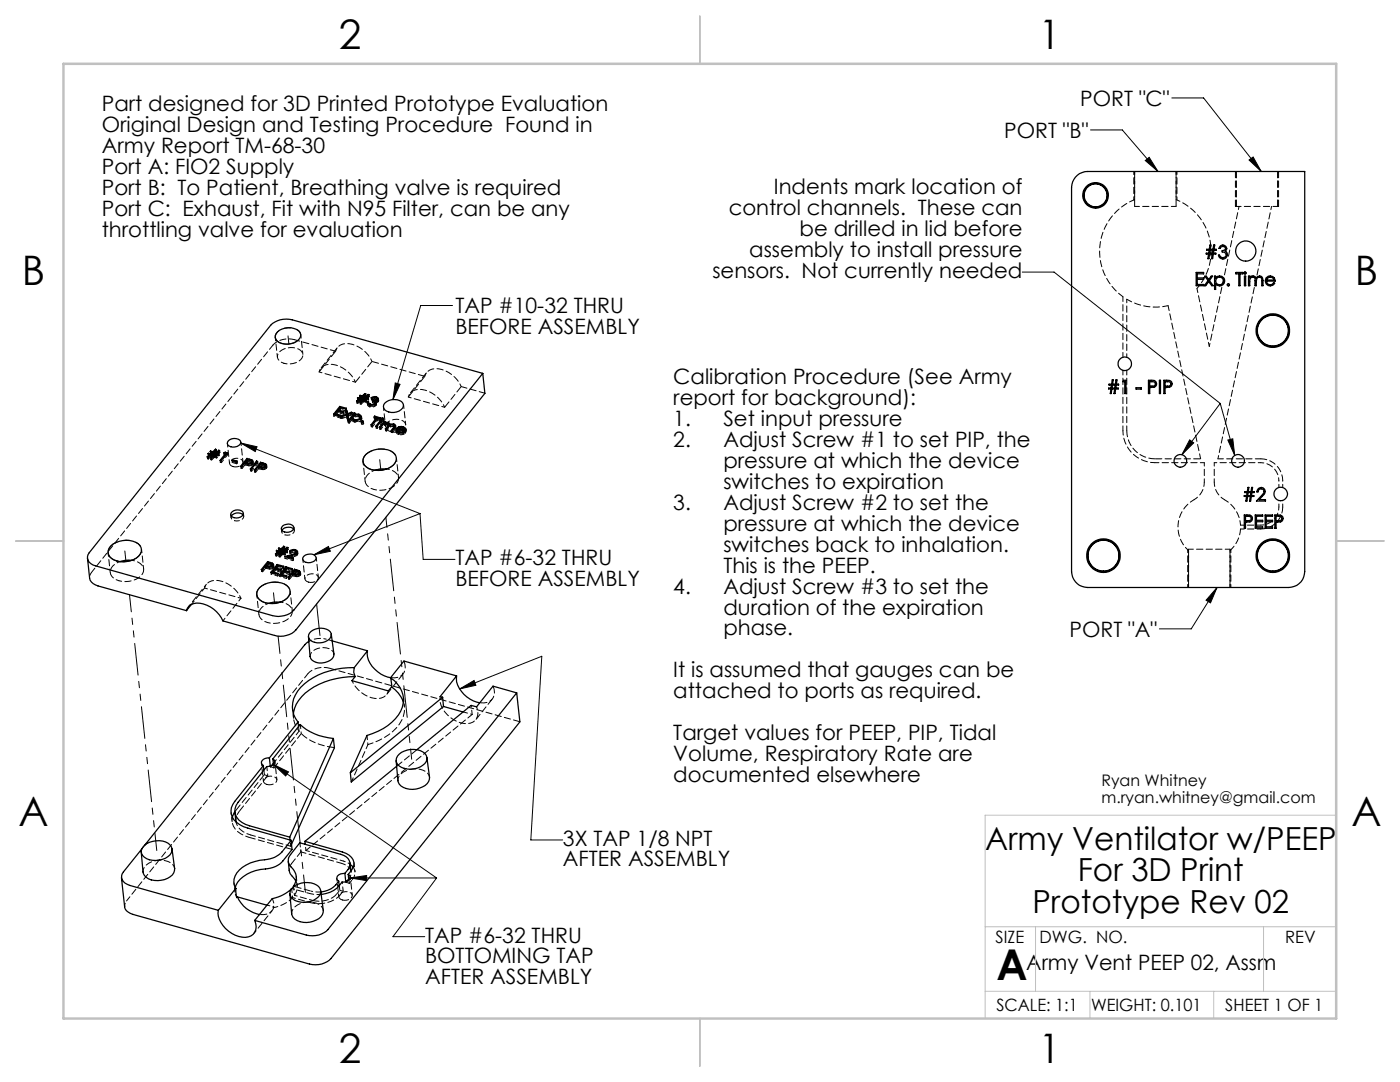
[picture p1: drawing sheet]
<svg xmlns="http://www.w3.org/2000/svg" width="279mm" height="216mm" viewBox="0 0 279 216" stroke-linecap="round" stroke-linejoin="round" font-family="sans-serif">
<g fill="none" stroke="#000" stroke-width=".2">
<path d="M233.9 19.5h6.3l11.5 14.7M217.6 25.9h6.4l7.1 8.3M228.6 32l.7-.6 1.8 2.8zM249.3 31.9l.8-.6 1.6 2.9zM204 54.3h6.4l33.1 26.2M78.9 76.4l.9 .3-1.4 3zM90.3 61h-6.3l-5.6 18.7M48 88.4l3.3 .7-.4 1zM48 88.4l35.8 14.1M237.4 87.8l.8 .6-2.3 2.3zM243.5 80.5l-7.6 10.2M243.5 80.5l2.9 10.4"/>
<path d="M245 87.8l1-.2 .4 3.3zM62.7 110.7l2.8-1.7 .4 1zM83.8 102.5l.7 9.1h6.3M83.8 102.5l-21.1 8.2M242.9 117.2l-1.3 3.1-.9-.5zM242.9 117.2l-5.2 8.3h-6.3M91.7 137.5l2.9-1.7 .4 .9zM91.7 137.5l16.4-6.5-2.2 36.6h6.4M54.6 152.5l3 1.5-.6 .8zM54.6 152.5l32.5 22.7M69.9 175.2l3.3-.5v1zM69.9 175.2h17.2"/>
<path d="M87.1 175.2l-8.7 11.7h6.4"/>
</g>
<path d="M266.7 162.7h-70.1v40.5M196.6 197.8h70.1M196.6 184.9h70.1M206.7 184.9v12.9M217.5 197.8v5.4M242.2 197.8v5.4M252.2 184.9v12.9" fill="none" stroke="#c0c0c0" stroke-width=".2"/>
<path d="M139.7 3.2v9.5M3.1 107.9h9.6M266.7 107.9h9.5M139.7 203.2v9.6" fill="none" stroke="#c0c0c0" stroke-width=".25"/>
<path d="M12.7 12.7h254v190.5h-254z" fill="none" stroke="#c0c0c0" stroke-width=".5"/>
<path d="M228.6 32l.7-.6 1.8 2.8zM249.3 31.9l.8-.6 1.6 2.9zM242.9 117.2l-1.3 3.1-.9-.5zM245 87.8l1-.2 .4 3.3zM237.4 87.8l.8 .6-2.3 2.3zM78.9 76.4l.9 .3-1.4 3zM62.7 110.7l2.8-1.7 .4 1zM48 88.4l3.3 .7-.4 1zM69.9 175.2l3.3-.5v1zM54.6 152.5l3 1.5-.6 .8zM91.7 137.5l2.9-1.7 .4 .9z" fill="#000"/>
<g fill="none" stroke="#000" stroke-width=".25">
<path d="M215 35a3.5 3.5 0 0 1 2-.8h43.4v79.9a3.2 3.2 0 0 1-3.2 3.1h-40.2a3.2 3.2 0 0 1-3.1-3.1v-76.7a3.3 3.3 0 0 1 1.1-2.4zM238.7 54.4h1.5v.2h-1.3v.9h1.3v.2h-1.3v1.1h1.3v.2h-1.5zM240.5 55.1h.2l.5 .7 .5-.7h.3l-.6 .9 .7 1h-.3l-.6-.8-.6 .8h-.3l.8-1zM241.5 48.9h.2l-.2 .8h.6l.1-.8h.2l-.1 .8h.4v.2h-.4l-.1 .6h.4v.2h-.5l-.1 .9h-.2l.1-.9h-.5l-.1 .9h-.2l.1-.9h-.5v-.2h.5l.1-.6h-.5v-.2h.5zM241.5 49.9h.5v.6h-.6zM242.4 55.1h.2v.4a1 1 0 0 1 1.5-.2 1 1 0 0 1 0 1.5 1 1 0 0 1-1.5-.1v1h-.2zM243.6 49a.71 .71 0 0 1 1 .1 .71 .71 0 0 1-.1 1 .87 .87 0 0 1 0 1.5 .87 .87 0 0 1-1.3-.7h.2a.65 .65 0 0 0 .8 .5 .65 .65 0 0 0 .5-.8l-.8-.3v-.3l.7-.3-.1-.3a.6 .6 0 0 0-1 .2h-.2zM246.7 54.4h1.3v.2h-.5v2.4h-.3v-2.4h-.5zM248.4 55.1h.2v1.9h-.2zM249.2 55.1h.2v.3l.5-.3a.69 .69 0 0 1 .8 .4 .73 .73 0 0 1 .9-.4 .73 .73 0 0 1 .5 .9v1h-.3v-1a.52 .52 0 0 0-.3-.7 .52 .52 0 0 0-.7 .3l-.1 1.4h-.2v-1a.55 .55 0 0 0-.5-.7 .55 .55 0 0 0-.6 .6v1.1h-.2zM252.7 55.4a.99 .99 0 0 1 1.2-.3 .99 .99 0 0 1 .6 1h-1.7a.75 .75 0 0 0 .5 .7 .75 .75 0 0 0 .9-.4l.2 .1a1 1 0 0 1-1.5 .4 1 1 0 0 1-.2-1.5zM253 55.5a.77 .77 0 0 1 1.2 .4h-1.4z"/>
<path d="M54 64.9a4.5 4.5 0 0 1 4.3-1.1l38 10.7-37.7 47.2a4.4 4.4 0 0 1-4.2 1.1l-35.3-9.9a1.64 1.64 0 0 1-1.5-.9 1.64 1.64 0 0 1 .2-1.7zM55.4 66.2a3.3 3.3 0 0 1 4.5 .1 1.6 1.6 0 0 1-1.3 2.1 3.3 3.3 0 0 1-3.5-.6 1.21 1.21 0 0 1 .3-1.6zM71.4 79.3l.3 .3M71.4 79.3l.4 .1M71.4 79.3v.1M71.7 79.6l-.5 .4 .2 .1 .5-.5 .5 .1M71.7 79.6l.1 .1M71.8 79.4l.1 .2M71.9 78.9l-.1 .1 .4 .1M71.9 78.9l.4 .1M71.9 78.9v.1M72 79.5l.5 .1"/>
<path d="M72 79.5v.1M72.2 79.1l-.4 .3M72.2 79.1v.2M72.3 79v.2M72.4 79.7v.2M72.5 79.1l.5 .1M72.5 79.1v.1M72.5 79.6v.2M72.7 79.7l.4 .1-.1 .1-.4-.1-.6 .5-.2-.1 .6-.5M72.7 79.7v.1M72.8 78.5l.2 .1-.5 .5M72.8 78.5l-.5 .5"/>
<path d="M72.8 78.5v.2M72.8 79.3l-.3 .3M72.8 79.3l-.4-.1-.4 .3M72.8 79.3l.1 .2M73 79.2v.2M73.1 79.2l.4 .1-.1 .1-.4-.1-.3 .4M73.1 79.2v.2M73.4 78.7l.3 .1-.6 .4M73.4 78.7l-.4 .5M73.4 78.7l.1 .2M74.4 79.8l-.1 .2 .4 .2 .1 .3M74.4 79.8v.2"/>
<path d="M75.1 79.2l.4 .2-.1 .4M75.1 79.2l-1 .2 .9-.1 .2 .1v.3M75.1 79.2v.2M75.2 79.7l-.3 .2-.5-.1M75.2 79.7v.2M75.2 79.6l.1 .3M75.3 79.6l.1 .2M75.4 79.8l-.5 .2M96.3 74.5l.5 4-37.7 47.2a4.4 4.4 0 0 1-4.3 1.1l-10.3-2.9a5.7 5.7 0 0 0-5.8-3.5 1.92 1.92 0 0 0-1.5 1.4M222 75.8h.2l-.2 .9h.6l.1-.9h.2l-.1 .9h.4v.1h-.4l-.1 .6h.5v.2h-.6l-.1 .9h-.2l.2-.9h-.6l-.1 .9h-.2l.1-.9h-.4v-.2h.4l.1-.6h-.5v-.1h.6zM222 76.8h.6l-.1 .6h-.6zM224.2 75.9h.5v2.6h-.2v-2.3h-.4z"/>
<path d="M226.7 77.4h1.1v.2h-1.1zM229.2 75.9h.5a.75 .75 0 0 1 1.1 .6 .75 .75 0 0 1-.9 .8h-.5v1.2h-.2zM229.4 76.2h.5a.48 .48 0 0 1 .7 .4 .48 .48 0 0 1-.7 .4h-.5zM231.4 75.9h.2v2.6h-.2zM232.3 75.9h.5a.76 .76 0 0 1 1.1 .5 .76 .76 0 0 1-.9 .9h-.5v1.2h-.2zM232.5 76.2h.7a.47 .47 0 0 1 .5 .6 .47 .47 0 0 1-.7 .2h-.5zM41.6 90.5l.4 .1M41.6 90.5l-.1 .1 .4 .1M41.6 90.5v.1M41.9 90.7l-.6 .5h.2l.6-.5 .4 .1M41.9 90.7v.1M42 90l.5 .1"/>
<path d="M42 90l-.1 .1 .5 .1M42 90.6v.2M42 90l.1 .1M42.2 90.6l.5 .1M42.2 90.6v.1M42.4 90.2l-.4 .4M42.4 90.2v.2M42.5 90.1v.2M42.5 90.8l.1 .2M42.7 90.2l.4 .1M42.7 90.7v.2M42.7 90.2v.1"/>
<path d="M42.8 90.8l.5 .1-.1 .1-.5-.1-.5 .5-.2-.1 .5-.5M42.8 90.8l.1 .1M43 89.6l.2 .1-.5 .5M43 89.6l-.5 .5M43 89.6v.3M43 90.4l-.5-.1-.3 .3M43 90.4l-.3 .3M43 90.4v.2M43.1 90.3v.2M43.3 90.3l.4 .2-.1 .1-.4-.1-.4 .3M43.3 90.3v.2M43.6 89.9h.2l-.5 .4"/>
<path d="M43.6 89.9l-.5 .4M43.6 89.9l.1 .1M44.9 90.2l.5 .2-1.3 1.5h-.2l1.1-1.4M44.9 90.2l-.2 .2 .3 .1M44.9 90.2v.3M45 90.5v.3M45 90.7h.1M45.6 87.9a1.71 1.71 0 0 1 2.4 .2 1.21 1.21 0 0 1-1.5 1.1 .93 .93 0 0 1-1.1-1zM46.4 91.8l.9 .2-.1 .1-.9-.2zM46.4 91.8v.2M49 92.2l.6 .2 .6-.1M49 92.2l.4-.5 .8 .3v.3"/>
<path d="M49 92.3l-.1 .1M49 92.2v.2M49.3 91.5l1 .3M49.3 91.5l-1.3 1.5 .3 .1 .5-.7h.2M49.3 91.5v.3M50.2 92.3v.2M50.2 92l.1 .4M50.2 92.1l.1 .1M50.3 91.8a.52 .52 0 0 1 0 .7 .52 .52 0 0 1-.7 .1l-.6-.2M50.3 91.8v.4M50.3 92.2l.1 .1M51.2 92l.2 .1-1.2 1.5h-.2z"/>
<path d="M51.2 92v.3M51.7 93l.8 .2 .4-.2M51.7 93l.4-.5 .8 .2v.3M51.7 93.1l-.1 .1M51.7 93v.2M52 92.3l-1.2 1.5 .2 .1 .5-.8a1.1 1.1 0 0 0 1.7-.3l-.2-.3M52 92.3l1 .2M52 92.3v.2M52.9 93v.2M53 92.8v.4M53 92.9h.1M53 92.5v.4"/>
<path d="M53 92.9l.1 .1M66.9 82.6v.2M66.9 82.7v.1M67.5 81.8l1.1 .3-.1 .2-1.1-.3-.5 .6M67.5 81.9v.1M67.5 81.8v.2M67.8 81.1l-1.2 1.6 1.3 .3 .1-.1-1.1-.3M67.8 81.1l1.3 .4-.1 .1-1.1-.3-.4 .5M67.8 81.1v.3M69.1 82.3l.2 .1M69.1 82.6l-1.1 .5h.2l.9-.3M69.1 82.6v.2"/>
<path d="M69.3 82l.1 .6M69.3 82h-.3l.1 .6M69.3 82v.4M69.3 82.4l.1 .5M69.4 82.6v.3M69.4 82.9h.1M69.4 82.7l.1 .8-.2-.1-.2-.6M69.4 82.7l.1 .8M70.1 82.3h.3l-1 .4M70.1 82.3l-.7 .3M70.1 82.3v.1M70.2 83.5l.1-.2 .1 .4"/>
<path d="M70.7 82.4l-1.3 1.6h.2l.6-.6a1.18 1.18 0 0 0 1.9-.1v-.3l-.5-.3M70.7 82.4l.2 .1-.2 .2M70.7 82.4v.4M70.7 82.8h.1M70.7 82.8v.1M70.7 82.7v.1M70.8 83.7v.2M71.6 82.7h-.9M71.6 82.7v.2M71.8 83.4a.63 .63 0 0 0-.3-.6 .63 .63 0 0 0-.7 0 .46 .46 0 0 0-.4 .3 .46 .46 0 0 0 .2 .5l.2 .1M71.8 83.4l-.4 .3h-.6M71.8 83.4v.2"/>
<path d="M71.9 83.2l.2 .2M71.9 83.1v.5M72.1 84.1v.1M72.4 84h.1a.18 .18 0 0 1-.2 .3 .18 .18 0 0 1-.2-.2M72.4 84l-.3 .1M72.4 84v.2M73 90.7a4.6 4.6 0 0 1 5.4-.4 1.65 1.65 0 0 1-.3 2.8 4.7 4.7 0 0 1-5 .1 1.55 1.55 0 0 1-.1-2.5zM73.3 80.2h.3v.3M73.3 80.2l.1 .3 .2 .1M73.6 80.5l.3 .1M73.6 80.4v.4v-.3M73.9 80.6v.3"/>
<path d="M74.8 80.5l-.4 .2-.5-.1M74.8 80.2h.1M74.8 80.5v.2M74.8 80.3v.3M74.8 83l1.2 .4-.1 .2-.5-.2-1.1 1.4h-.3l1.1-1.4M74.8 83l-.2 .2 .5 .2M74.8 83v.3M74.9 80l.1 .2a.92 .92 0 0 1-.8 .7 .92 .92 0 0 1-.9-.6v-.1M74.9 80l.1 .5M75.1 83.4l.1 .2M75.2 83.5v.1M75.9 83.9l.2 .1-.9 1.1h-.2z"/>
<path d="M75.9 83.9l.1 .3M76.1 83.5v.1M76.4 83.4l.1 .1a.18 .18 0 0 1-.2 .2 .18 .18 0 0 1-.2-.2M76.4 83.4l-.3 .1M76.4 83.4v.3M76.7 84.1l-1 1.1 .3 .1a1.3 1.3 0 0 1 1.3-.9l.2 .3-.6 .9h.2l.4-.4a.74 .74 0 0 1 1.2-.2l-.6 .9 .1 .1 .5-.7M76.7 84.1l.1 .1-.1 .1M76.7 84.1v.4v-.2M76.8 80.4a2.65 2.65 0 0 1 3.6 0 1.29 1.29 0 0 1-1.2 1.8 2.23 2.23 0 0 1-2.6-.7v-.7zM77 84.3h.5M77 84.3h-.3M77 84.3l.1 .1"/>
<path d="M77.2 93.6h-1.5l-.9 .2M77.5 84.3l.3 .2v.2M77.5 84.3v.2M77.5 84.7l.3 .2v-.2M77.5 84.6l.1 .5M78.6 84.6l.4 .4-.3 .3M78.6 84.6l-.8 .1M78.6 84.6v.2M78.7 85l.2 .1M78.7 84.9v.4M79.1 85.5l-.1 .4a1.11 1.11 0 0 0 1.5 .3l-.1-.1M79.1 85.5l.1 .4"/>
<path d="M79.2 85.9v-.1l.1 .5M79.2 85.9l-.1 .1M79.4 85.4a.77 .77 0 0 1 1.4 .4M79.4 85.4l.1 .2M79.4 85.4l1.4 .4M79.6 86.2v.2M79.6 85.2h.9M79.6 85.2l-.5 .3M79.6 85.2l.1 .1M80.4 86.1l-.8 .1M80.4 86.1v.2M80.5 85.2l.5 .4"/>
<path d="M80.5 85.2v.1M80.8 85.6v.4M80.8 85.8v.2M80.8 85.7l.2 .3M80.8 86l-1.5-.4v.4l.3 .2M81 85.6l-.2 .4M81 85.6v.1M249.1 97.3h.1l-.1 .8h.6l.1-.8h.2l-.1 .8h.4v.2h-.5v.6h.4v.2h-.5l-.1 .9h-.2l.1-.9h-.5l-.2 .9h-.2l.2-.9h-.5v-.2h.5l.1-.6h-.5v-.2h.5zM249.1 98.3h.5v.6h-.6zM251.1 97.5a.82 .82 0 0 1 1.2 0 .82 .82 0 0 1 0 1.1l-1 1.1h1.3v.3h-1.8l1.3-1.5a.58 .58 0 0 0-.3-.9 .58 .58 0 0 0-.7 .5h-.3zM17.5 111.4l.4 4a1.99 1.99 0 0 0 1.6 1.5l17.7 4.9M22.1 108.9a4.4 4.4 0 0 1 5.8-.1 1.7 1.7 0 0 1-.7 2.6 4.5 4.5 0 0 1-5.3-.3 1.56 1.56 0 0 1 .2-2.2z"/>
<path d="M26.3 111.8h-1.4l-1 .3M46.3 102.1a1.46 1.46 0 0 1 2.3 .3 1.52 1.52 0 0 1-2.5 .5v-.5zM48.5 102.7a1.6 1.6 0 0 0-2.3 .3M51.8 117.3a4.6 4.6 0 0 1 5.4-.5 1.65 1.65 0 0 1-.3 2.9 4.7 4.7 0 0 1-5 .1 1.55 1.55 0 0 1-.1-2.5zM53.1 112.8l.8 .2 .4-.1M53.1 112.8l.4-.5 .8 .3v.3M53.1 112.8v.2M53.1 112.9l-.1 .1M53.4 112.1l1 .3M53.4 112.1l-1.3 1.6h.3l.6-.7h.1M53.4 112.1v.3M54.3 112.9v.2"/>
<path d="M54.3 112.6l.1 .4M54.3 112.7l.2 .2M54.4 112.4l.1 .1a.71 .71 0 0 1-.3 .7 .71 .71 0 0 1-.8-.1l-.3-.1M54.4 112.4v.4M54.4 114.1v.2M54.4 114.2v.1M55 113.3l1.1 .3-.1 .2-1.1-.3-.5 .6M55 113.3v.2M55 113.4v.1M55.2 109.8l.4 .1M55.2 109.8l-.1 .1 .4 .1M55.2 109.8v.1"/>
<path d="M55.3 112.6l-1.3 1.6 1.4 .3 .1-.1-1.1-.3M55.3 112.6l1.3 .4-.1 .2-1.1-.3-.4 .4M55.3 112.6l.1 .3M55.5 110l-.5 .5 .2 .1 .5-.5 .5 .1M55.5 110l.1 .2M55.6 109.9l.1 .2M55.7 109.4l.4 .1M55.7 109.4l-.1 .1 .4 .1M55.7 109.4v.1M55.8 110l.5 .1M55.8 110v.1M56 109.6l-.4 .3"/>
<path d="M56 109.6v.2M56.1 109.5v.2M56.1 114.6l.1 .2M56.1 114.7v.1M56.2 110.2v.2M56.3 109.5l.5 .2M56.3 109.5v.2M56.3 110.1v.2M56.4 105a1.44 1.44 0 0 1 2.3 .3 1.41 1.41 0 0 1-1.2 .9 1.41 1.41 0 0 1-1.4-.7zM56.5 110.2l.4 .1-.1 .1-.4-.2-.6 .6-.2-.1 .6-.5M56.5 110.2v.1M56.6 109l.2 .1-.5 .4"/>
<path d="M56.6 109l-.5 .5M56.6 109l.1 .2M56.7 109.8l-.5-.2-.4 .4M56.7 109.8l-.4 .3M56.7 109.8v.2M56.7 113.8l1.1 .3-.1 .2-1.1-.3-.5 .6M56.7 113.8l.1 .2M56.8 113.9l-.1 .1M56.8 109.7v.2M56.9 109.7l.4 .1v.1l-.5-.1-.3 .4M56.9 109.7v.2M57 113.1l-1.2 1.6 1.3 .3 .1-.1-1.1-.3"/>
<path d="M57 113.1l1.3 .4-.1 .1-1.1-.3-.4 .5M57 113.1l.1 .3M57.3 109.2l.2 .1-.6 .4M57.3 109.2l-.5 .5M57.3 109.2v.2M57.5 111v.2M58.4 114.3l.7 .2 .6-.1M58.4 114.3l.4-.5 .7 .2 .2 .2v.2M58.4 114.3l.1 .2M58.5 114.4l-.1 .1M58.6 105.6a1.6 1.6 0 0 0-2.3 .2M58.8 113.6l.9 .3"/>
<path d="M58.8 113.6l-1.3 1.5 .2 .1 .6-.7h.2M58.8 113.6v.3M58.9 109.7l.5 .3a.64 .64 0 0 1-.6 .6l-1.3 .4M58.9 109.7a1.29 1.29 0 0 0-1.1 .3l.2 .1 .6-.3 .4 .1 .1 .4M58.9 109.7l.1 .2M59.1 110.3l-2.3 .8 1.6 .4 .1-.2-1-.3M59.1 110.3v.2M59.1 110.1l.2 .2M59.1 110.1l.1 .4M59.7 114.4v.2M59.7 114.2v.3M59.7 114.3l.2 .1"/>
<path d="M59.7 113.9l.2 .1a.69 .69 0 0 1-.4 .7 .69 .69 0 0 1-.8-.1l-.2-.1M59.7 113.9l.1 .4M60.6 111a1.48 1.48 0 0 1 2.5 .4 1.58 1.58 0 0 1-2.7 .2zM248.3 102.8h.5a.76 .76 0 0 1 1.2 .5 .76 .76 0 0 1-.9 .9h-.5v1.2h-.3zM248.6 103h.5a.49 .49 0 0 1 .6 .5 .49 .49 0 0 1-.7 .4h-.4zM250.5 102.8h1.5v.2h-1.2v.8h1.2v.3h-1.2v1h1.2v.3h-1.5zM252.5 102.8h1.5v.2h-1.3v.8h1.3v.3h-1.3v1h1.3v.3h-1.5zM254.4 102.8h.6a.76 .76 0 0 1 1.1 .5 .76 .76 0 0 1-.9 .9h-.5v1.2h-.3zM254.7 103h.5a.49 .49 0 0 1 .6 .5 .49 .49 0 0 1-.7 .4h-.4zM38.2 120.6l-1 1.2M56 120.2h-1.5l-.9 .2M61.6 128l-.8 .7-31.9 39.9"/>
<path d="M62.1 126a3 3 0 0 1 3.8 0 1.34 1.34 0 0 1-1 2 2.84 2.84 0 0 1-3.2-.6 1.14 1.14 0 0 1 .4-1.4zM66.1 126.5l.5 4a1.83 1.83 0 0 1-1.7 1.7 2.23 2.23 0 0 1-3-1.2l-.3-4M66.3 127.9l7 2M70.7 133.2a14.1 14.1 0 0 0-11.3 4.7 4.9 4.9 0 0 0 .1 6.2M70.7 133.2l-.1 .9 .3 .9M70.9 135a14.8 14.8 0 0 0-10.7 4 5.8 5.8 0 0 0-1.6 3.4M70.9 135l-.7 .8 7.3 2.1 .6-.8M73.3 129.9a5 5 0 0 0 3.4 5l1.3 .3M73.3 129.9l-2.6 3.3M77.9 135.3a5.1 5.1 0 0 1 1 8.1 11.9 11.9 0 0 1-5.7 3.4l-3.3 7.4M77.9 135.3l.2 1.8M78.1 137.1a6.2 6.2 0 0 1 2.4 3"/>
<path d="M88.3 139.1l-18.4 15.1M88.3 139.1l.2 1.9M91.1 134.9a5.1 5.1 0 0 0 3.4 5l1.2 .3M91.1 134.9l-10.5-3-2.7 3.4M91.1 134.9l-3.3 4.1 .5 .1M103.1 138.3l-37.7 47.2a4.4 4.4 0 0 1-4.3 1.1l-10.3-2.9M103.1 138.3l.7 5.7-37.8 47.3a4.4 4.4 0 0 1-4.2 1.1l-35.3-9.9a1.89 1.89 0 0 1-1.6-1.6l-.7-5.8M103.1 138.3l-4.7-1.4-3.3 4.1-1.1-.2-10.8 8.8M52.6 152.8l-5.8 7.1a2.93 2.93 0 0 0 1.1 4.7l1.6 .6 8.6 2.5M52.6 152.8v.9M53.8 151.2a1.24 1.24 0 0 0-1.6 1.1l.4 .5M53.8 151.2l.1 1.7"/>
<path d="M54.5 151.4a.76 .76 0 0 1 .3 .9 .76 .76 0 0 1-.7 .5l-.9 .2-5.7 7.1a2.74 2.74 0 0 0 1.5 4.4l8.8 2.5M54.5 151.4l.1 1.1M54.5 152.3l-.3 .5M59.5 144.1l-5.7 7.1M59.5 144.1l.1 .9M66.5 147.4a11.1 11.1 0 0 1-6.6-2.8l-5.4 6.8M66.5 147.4l.2 1.8-8.5 19.3M66.5 147.4l-8.7 19.6M79.2 152.9l-18.3 15M79.7 150.5a4.2 4.2 0 0 1 5.1-.2 1.49 1.49 0 0 1-.5 2.4 4 4 0 0 1-5-.2 1.43 1.43 0 0 1 .4-2zM85.2 151.2l.5 3.9a2.34 2.34 0 0 1-2 2.2 3.4 3.4 0 0 1-4.2-1.2l-.4-4.3M88.5 141l3.9 1.1"/>
<path d="M88.5 141l-18.4 15-.2-1.8M28.3 169.4l-3.7 4.6a1.53 1.53 0 0 0 .8 2.5l18.2 5.1M28.8 168.7a4.2 4.2 0 0 1 5.1-.1 1.49 1.49 0 0 1-.4 2.4 4.1 4.1 0 0 1-5-.3 1.39 1.39 0 0 1 .3-2zM34.3 169.4l.6 3.9a2.33 2.33 0 0 1-2.1 2.2 3.4 3.4 0 0 1-4.2-1.2l-.4-4.3M46.8 162l-.4 1.1M46.9 162.1l.2 1.9M47.1 177.3l.1 1.8 .2-.1M47.1 177.3l-3.5 4.3M47.4 179a6 6 0 0 0 4.4 3.5M47.4 179l5.9 1.6M57.5 171.9l.4 2.4 1.2 1.5M57.8 167l.1 .6"/>
<path d="M58.1 167.7l.2 1.8-1.9 2.3a4.8 4.8 0 0 1-3.4 1.6 6.8 6.8 0 0 0-5.9 3.2l-.1 .5M58.1 167.7l-1.8 2.3a5.6 5.6 0 0 1-4.5 1.7 6.7 6.7 0 0 0-4.9 3.1 2.56 2.56 0 0 0 .2 2.5M58.2 177.3a7.9 7.9 0 0 1-3.9 2l-3.5 4.4M58.5 177a4.2 4.2 0 0 1 5.1-.1 1.49 1.49 0 0 1-.5 2.4 4 4 0 0 1-5-.2 1.43 1.43 0 0 1 .4-2.1zM58.6 176.8l.1 .1M58.6 176.8v.2M60.9 167.9l7.4 2.1a2.6 2.6 0 0 1 2.3 2.6l-.5 1.1-.6 .8M60.9 167.9v.6M64 177.7l.5 4a2.34 2.34 0 0 1-2 2.1 3.4 3.4 0 0 1-4.2-1.2l-.4-4.2M67.6 175.8a4.5 4.5 0 0 1-3.6 2.2M67.6 175.8l.1 .9M68.8 174.3a2.27 2.27 0 0 0 .9-2.6 2.41 2.41 0 0 0-1.7-1.2l-8.2-2.3-1.8 2.3a1.96 1.96 0 0 0 .5 3 2.69 2.69 0 0 1 .1 3.3"/>
<path d="M68.8 174.3a1.29 1.29 0 0 0-1.6 1.1l.4 .4M68.8 174.3l.2 1.6M69.5 174.5a.75 .75 0 0 1 .4 .8 .75 .75 0 0 1-.8 .6l-.8 .1a5.2 5.2 0 0 1-4.2 2.5M69.5 174.5l.1 1.1M69.6 175.4l-.4 .4M69.9 172.5l.6 .6M69.9 172.2l.1 1.6M43.6 181.6a5.1 5.1 0 0 0 3.4 5 2.96 2.96 0 0 0 3.8-.6 2.52 2.52 0 0 0 0-2.3"/>
<circle cx="218.6" cy="39" r="2.29"/>
<circle cx="218.7" cy="39" r="2.56"/>
<circle cx="218.7" cy="39" r="2.38"/>
<circle cx="243.4" cy="56.1" r=".78"/>
<circle cx="245.1" cy="56.8" r=".22"/>
<circle cx="248.5" cy="54.5" r=".2"/>
<circle cx="248.6" cy="50.1" r="2.02"/>
<circle cx="224.5" cy="72.6" r="1.35"/>
<circle cx="254" cy="66" r="3.1"/>
<circle cx="254" cy="66" r="3.2"/>
<circle cx="254" cy="66" r="3.4"/>
<circle cx="235.6" cy="92" r="1.27"/>
<circle cx="247.1" cy="92" r="1.28"/>
<circle cx="255.6" cy="98.6" r="1.34"/>
<circle cx="220.2" cy="110.9" r="3.3"/>
<circle cx="220.2" cy="110.9" r="3.2"/>
<circle cx="220.2" cy="110.9" r="3.1"/>
<circle cx="254" cy="110.9" r="3.2"/>
<circle cx="254" cy="110.9" r="3.1"/>
<circle cx="254" cy="110.9" r="3.4"/>
</g>
<g fill="none" stroke="#000" stroke-width=".2" stroke-dasharray="1.3 .6" stroke-dashoffset=".3">
<path d="M224.1 59.2v12.1M234.7 41.2h-8.3M255 41.2h-8.3M72.4 79.4l.5-.5M73 79.6l.5-.5M73 79l-.5 .4M73.7 79.1l-.5 .5M224.1 73.9v12M224.9 73.9v12M42.5 90.5l.5-.5M43.2 90.7l.5-.5M43.2 90.1l-.5 .4"/>
<path d="M43.9 90.3l-.5 .4M49.4 92.1l-.4 .5M50.2 92.6v-.3l-.3-.1M52.1 92.8l-.4 .6M53 93.4l-.1-.3-.3-.1M69.4 83.8l-.2-.6M70.7 84.2l-.5-.4M78.6 85.6l.2-.2-.3-.3M78.9 85.1l.1 .3-.2 .3M239.6 91.6l-6.5-30.6M46.8 103.9a1.41 1.41 0 0 0 1.8-.9l-.1-.3M53.5 112.7l-.4 .5"/>
<path d="M54.4 113.2l-.1-.2-.3-.2M56.2 109.9l.5-.5M56.8 110.1l.5-.5M56.9 109.4l-.6 .5M56.9 106.7a1.41 1.41 0 0 0 1.8-.8l-.1-.3M57.5 109.6l-.5 .5M58.9 114.2l-.4 .5M59.7 114.7v-.2l-.4-.2M237.2 109.6h8.3M59.7 145.9l-5.1 6.4M58 168.9l-8-2.3M70.3 175.5a1.96 1.96 0 0 0 .2-2.4"/>
<path d="M54.5 181.1a7.4 7.4 0 0 0 3.9-2M61.9 180.1a6 6 0 0 0 6-1.5"/>
</g>
<g fill="none" stroke="#000" stroke-width=".2" stroke-dasharray="1.3 .6" stroke-dashoffset=".6">
<path d="M226.3 34.2v5.7M224.9 59.7v11.6M247.3 41.2l-6 27.9M253.8 41.2l-10.7 50.4M45.4 90.7l-1.2 1.6M50 94l1.3-1.6M51.5 92.4l-1.3 1.6M67 82.9l1.1 .3M67.6 82.2l1.1 .3M68 83.4l1.2-.4M68.5 82.6l-1.1-.3M69.1 82l-1.1-.3"/>
<path d="M69.5 84.4l.7-.9M70.8 84.1h.7l.4-.3M71.5 83.2a1.03 1.03 0 0 0-1 .2M75 80.9a1.22 1.22 0 0 1-1.2 .3M77.4 84.8a.91 .91 0 0 0-1 .4M78.5 85.1l-.6 .1-.4 .4M240.3 96.2v-3.9M242.3 92.3v3.9M18.3 114.2l-.3 .4-.1 .7M41.2 116.6l-3.6 4.5M46.2 103a.68 .68 0 0 0 .6 .9M54.5 114.5l1.1 .3"/>
<path d="M55.1 113.7l1.1 .3M56 114.2l-1.1-.3M56.2 114.9l1.1 .4M56.3 105.8a.68 .68 0 0 0 .6 .9M56.6 113.5l-1.1-.3M56.8 114.2l1.1 .3M57.5 111.4l1.1 .3M57.8 114.7l-1.1-.4M57.8 110.4a1.18 1.18 0 0 1 1.2-.3M58.3 114l-1.1-.3M237.2 109.6v7.6M245.5 117.2v-7.6"/>
<path d="M44.5 123.9l3.6-4.5M66.3 127.9l-1.2-.4M46.4 163a3.2 3.2 0 0 0 2.4 3.8l.9 .3M58 168.9l-.1-1.3M61.1 169.7l-.2-1.2M24.9 180.9l.1-.7 .3-.4M50.7 186.2l3.6-4.5"/>
</g>
<g fill="none" stroke="#000" stroke-width=".2" stroke-dasharray="1.3 .6">
<path d="M226.4 34.2v7M226.4 39.8l-.1 .1M246.6 34.2v7M246.7 34.2v7M234.7 41.2v-7M246.6 41.2h.1M255 41.2v-7M255 41.2h.2M255.2 41.2v-7M71.4 79.8l.1-.1M71.4 79.8v-.4M71.5 79.7l.4 .1"/>
<path d="M71.5 79.7l-.1-.3M71.8 79.9l-.4-.1M71.8 79.9v-.2M71.8 79.4l.1-.1M71.8 79.4v-.4M71.9 79.8l.4-.3M71.9 79.8v-.2M71.9 79.3l.5 .1M71.9 79.3v-.3M72 80l-.1-.4M72.1 79.9l.4 .1M72.1 79.9l-.1-.3"/>
<path d="M72.3 79.5l-.5-.1M72.3 79.5l-.1-.2M72.4 79.4l-.1-.2M72.4 79.5l-.3 .4M72.4 79.5v-.4M72.5 79.4l.5 .2M72.5 79.4v-.2M72.5 80l.4-.3M72.5 80v-.2M72.9 78.9l.1 .1M72.9 78.9l-.1-.2M72.9 79.7l-.5-.2"/>
<path d="M72.9 79.7v-.2M73 79.6v-.2M73 79v-.4M73.1 79.7l-.4 .3M73.1 79.7l-.1-.4M73.2 79.6l.4 .1M73.2 79.6v-.2M73.5 79.8l-.4-.1M73.5 79.8l-.1-.4M73.5 79.1h.2M73.5 79.1v-.2M73.6 79.7l-.1 .1"/>
<path d="M73.6 79.7l-.1-.4M73.7 79.1v-.3M74.1 79.8v-.4M74.3 79.8h-.2M74.3 79.8v-.4M75 79.7v-.4M75.1 79.5l.2 .1M75.1 79.5v-.1M75.5 79.7v.4M75.6 80l-.1-.5M41.4 91.5v-.4M41.6 90.9l.1-.1"/>
<path d="M41.6 90.9l-.1-.4M41.6 91.6l-.2-.1M41.6 91.6l-.1-.4M41.7 90.8l.4 .1M41.7 90.8l-.1-.2M42 91l-.4-.1M42 91l-.1-.2M42 90.5l.1-.1M42 90.5v-.4M42.1 91.7l-.1-.4M42.1 90.9l.3-.3M42.1 90.9l-.1-.2"/>
<path d="M42.1 90.4l.4 .1M42.1 90.4v-.3M42.1 91.1v-.4M42.2 91.8v-.4M42.2 91.8l-.1-.1M42.2 91l.5 .1M42.2 91v-.3M42.4 90.6l-.4-.1M42.4 90.6v-.2M42.5 90.5v-.2M42.6 90.6l-.4 .4M42.6 90.6v-.3"/>
<path d="M42.6 91.2v-.2M42.6 91.2l-.5-.1M42.7 90.5l.5 .2M42.7 90.5v-.2M42.7 91.1l.4-.3M42.7 91.1v-.2M42.8 91.3v-.4M42.9 91.2l.4 .1M42.9 91.2v-.3M43 90l.2 .1M43 90v-.2M43.1 90.8l-.5-.2"/>
<path d="M43.1 90.8v-.2M43.2 90.7v-.2M43.2 90.1v-.4M43.2 91.4l-.4-.1M43.2 91.4v-.4M43.3 90.8l-.4 .4M43.3 90.8l-.1-.4M43.3 91.3l-.1 .1M43.3 91.3v-.4M43.4 90.7l.3 .1M43.4 90.7l-.1-.2M43.7 90.9l-.4-.1"/>
<path d="M43.7 90.9l-.1-.4M43.7 90.2l.2 .1M43.7 90.2v-.2M43.7 90.8v.1M43.7 90.8v-.4M43.9 90.3l-.1-.4M44 92.3l-.1-.4M44.2 92.3l-.1-.4M44.2 92.3h-.2M44.7 90.7l.3-.1M44.7 90.7v-.3M45 90.6h.1"/>
<path d="M45 90.6v-.2M45.1 90.8v-.1M45.1 90.8l-.4-.1M45.1 90.7h.3M45.4 90.7v-.3M46.4 92.3l.1-.2M46.4 92.3l-.1-.4M46.5 92.1v-.2M46.5 93.1a1.58 1.58 0 0 0 2-.8 1.24 1.24 0 0 0-1.8-.8 .8 .8 0 0 0-.9 .7 .8 .8 0 0 0 .7 .9M47.2 92.5v-.4M47.4 92.4l-.1-.4M47.4 92.4l-.2 .1"/>
<path d="M48.1 93.4v-.4M48.3 93.5l-.2-.1M48.3 93.5v-.4M48.9 92.8v-.4M49 92.3l.4-.4M49 92.6l.4 .1M49 92.6v-.2M49.1 92.8h-.2M49.4 91.9l.4 .1M49.4 91.9l-.1-.2M49.4 92.1v-.4M49.7 92.9l-.6-.1"/>
<path d="M49.7 92.9l-.1-.4M49.8 92l.5 .1M49.9 92.2l-.5-.1M50 94v-.4M50.2 94v-.4M50.2 94h-.2M50.2 92.6v-.2M50.3 92.5v-.1M50.4 92.2l.1 .2v.3M50.5 92.7l-.1-.4M50.5 92.5v-.5M50.8 94.2v-.4"/>
<path d="M51 94.2h-.2M51 94.2v-.4M51.3 92.4v-.1M51.3 92.4h.2M51.5 92.4l-.1-.3M51.6 93.5v-.4M51.7 93.1l.4-.5M51.7 93.4l.4 .1M51.7 93.4v-.2M51.8 93.6l-.2-.1M52.1 92.6l.4 .1M52.1 92.6v-.1"/>
<path d="M52.1 92.8v-.4M52.4 93.7l-.6-.1M52.4 93.7l-.1-.4M52.5 92.7l.5 .2M52.6 93l-.5-.2M53 93.4l-.1-.2M53 93.3v-.1M53.1 93l.2 .2-.1 .2M53.2 93.4l-.1-.4M53.3 93.2l-.1-.5M66.6 83l.3-.3M66.6 83v-.4"/>
<path d="M67 82.9l-.1-.2M67.4 82.3v-.4M67.5 81.9l.4-.4M67.6 82.2l-.1-.2M67.9 81.5v-.1M67.9 83.4v-.4M68 81.7l-.4 .5M68 81.7l-.1-.4M68 83.4v-.4M68.1 83.2l-.1-.3M68.1 83.2l-.2 .2M68.3 83.5l-.3-.1"/>
<path d="M68.3 83.5v-.4M68.5 82.6v-.3M68.7 82.5l-.2 .1M68.7 82.5l-.1-.4M69.1 82l-.1-.4M69.1 82.3h.1M69.1 82.3l-.1-.4M69.2 81.8l-.1 .2M69.2 81.8l-.1-.3M69.2 83v-.2M69.2 83.2v-.4M69.4 83.8l-.1-.4"/>
<path d="M69.5 84.4v-.4M69.5 83.5l.1 .4M69.6 83.9v-.4M69.6 83.9l-.3-.1M69.7 84.4h-.2M69.7 84.4v-.4M70.2 82.6l.2 .1M70.2 82.6l-.1-.2M70.2 83.8v-.4M70.4 83.3l.3-.4M70.4 82.7v-.4M70.5 83.4v-.4"/>
<path d="M70.7 84.2v-.4M70.8 82.8l.2 .1M70.8 83.1v-.3M70.8 84.1v-.3M71 82.9l-.2 .2M71 82.9l-.1-.4M71.2 80.4v-.4M71.4 80.5l-.2-.1M71.4 80.5v-.4M71.5 83.2v-.4M71.7 83l.2 .2M71.7 83l-.1-.2"/>
<path d="M71.9 83.8v-.2M71.9 80.6l-.1-.4M71.9 83.5l-.4-.3M72.1 80.6l-.1-.3M72.1 80.6h-.2M72.1 83.9l-.1-.4M72.1 84.1v.4M72.1 83.3v.6M72.2 84.5l-.1-.3M72.2 84.5l.3-.1M72.2 83.6v-.5M72.2 84.6v-.1"/>
<path d="M72.2 84.6v-.3M72.4 80.1v-.2M72.4 80.1l-.4-.1M72.5 84.4v.2M72.5 84.4l-.1-.2M72.5 84.6v-.4M72.5 84.6h-.3M72.6 84.5l-.1-.4M72.6 80.1v-.3M72.7 80l.4 .2M72.7 80v-.2M73.1 80.3l-.5-.2"/>
<path d="M73.1 80.3l-.1-.4M73.1 80.2v.1M73.1 80.2v-.4M73.3 80.3l.1 .5M73.6 80.6h.1M73.6 80.7v.1M73.6 80.6v-.4M73.6 80.8l.3 .2M73.6 80.8v-.1M73.8 81.2v-.4M73.9 81v-.2M74.1 85.1v-.4"/>
<path d="M74.3 85.2v-.4M74.3 85.2l-.2-.1M74.4 80.3l.1-.1M74.4 80.3l-.1-.4M74.5 80.2h.3M74.5 80.2v-.2M74.7 83.6l.1-.2M74.7 83.6v-.4M74.8 80.9v-.2M74.8 83.4l.4 .1M74.8 83.4v-.2M74.9 80.7v-.1"/>
<path d="M74.9 80.2l.4-.1M75 80.9v-.4M75.1 80.5v.1M75.1 85.4l-.1-.4M75.1 80.6l-.1 .3M75.1 80.6v-.4M75.1 80.7v-.5M75.2 83.7l-.5-.1M75.2 83.7v-.1M75.3 80.1v-.3l-.3-.1M75.3 80.1v-.2M75.3 85.5l-.1-.4"/>
<path d="M75.3 85.5l-.2-.1M75.3 80v-.1M75.4 83.8v-.4M75.5 80.1l-.5 .3M75.5 80.1l-.1-.3M75.8 85.6l-.1-.4M75.9 83.9l-.5-.1M75.9 83.9v-.4M76 84.3v-.1M76 84.3h.2M76 85.7l-.2-.1M76 85.7v-.4"/>
<path d="M76.1 83.8l-.2 .1M76.1 83.8l-.1-.4M76.1 83.6l.1 .4M76.2 83.9v-.3M76.2 83.9l.3-.1M76.2 84.3v-.4M76.3 84.1l-.1-.2M76.3 84.1l-.1-.4M76.4 85.2l-.4 .5M76.5 83.8l.1 .2M76.5 83.8v-.1M76.6 84l-.1-.4"/>
<path d="M76.6 84l-.3 .1M76.6 83.9v-.4M76.7 84.5h.2M76.8 84.7l.3-.1M76.8 84.7l-.1-.2M76.9 84.5l-.1 .2M76.9 84.5v-.4M77 85.9l-.1-.3M77.1 84.6l.4 .1M77.1 84.6v-.2M77.2 86l-.2-.1M77.2 86l-.1-.4"/>
<path d="M77.4 84.8l-.1-.4M77.5 84.7v-.2M77.5 85.6l-.3 .4M77.8 85v.1M77.8 85.1v-.2M77.9 85l-.1-.5M78.1 86.3v-.4M78.3 86.3v-.4M78.3 86.3h-.2M78.5 85.1v-.4M78.7 85v-.2M78.8 85.4v-.1"/>
<path d="M79 85.3v-.4M79 85.8l.1 .5M79.2 85.8l.5-.3M79.4 86l-.1-.4M79.5 85.8v-.2M79.6 86.7l-.1-.4M79.7 86.6l-.1-.3M79.7 85.5v-.2M79.9 85.6l-.4 .2M79.9 85.6v-.3M80.4 85.7l-.5-.1M80.4 85.7v-.4"/>
<path d="M80.5 86.5v-.2M80.5 86.5l.1 .1M80.5 85.5l.3 .2M80.5 85.5v-.2M80.6 86.6v-.4M80.8 86.2v-.2M80.8 86.1v-.1M80.9 86.4v-.4M81 85.9l-.1 .5M81 85.9v-.2M81 86v-.4M224.9 85.9a5.6 5.6 0 0 0 5.6 5.7"/>
<path d="M46.1 102.7v.6M48.6 103v-.6M52.2 114v-.4M52.4 114.1l-.2-.1M52.4 114.1v-.4M53 113.4v-.4M53.1 112.9l.4-.4M53.1 113.2l.4 .1M53.1 113.2v-.2M53.2 113.4h-.2M53.5 112.5l.4 .1M53.5 112.5v-.1"/>
<path d="M53.5 112.7v-.4M53.8 113.6l-.6-.2M53.8 113.6l-.1-.4M53.9 112.6l.5 .1M54 112.8l-.5-.1M54.1 114.6l.3-.3M54.1 114.6v-.4M54.4 113.2l-.1-.2M54.4 113.1v-.1M54.5 114.5l-.1-.2M54.5 112.9l.2 .1-.1 .3M54.6 113.3l-.1-.4"/>
<path d="M54.7 113.1l-.1-.5M54.9 113.9v-.4M55 113.4l.4-.4M55 110.9v-.4M55.1 113.7l-.1-.2M55.2 110.3l.1-.1M55.2 110.3v-.4M55.2 111l-.2-.1M55.2 111v-.4M55.3 110.2l.4 .1M55.3 110.2v-.3M55.4 113v-.1"/>
<path d="M55.4 114.9v-.4M55.5 113.2l-.4 .5M55.5 113.2l-.1-.4M55.6 114.8l-.1-.4M55.6 114.8l-.2 .1M55.6 110.4l-.4-.1M55.6 110.4v-.2M55.6 109.8l.1-.1M55.6 109.8v-.3M55.7 111.1v-.4M55.7 110.3l.4-.3M55.7 110.3v-.2"/>
<path d="M55.7 109.7l.5 .2M55.7 109.7v-.2M55.8 110.4l-.1-.3M55.8 115l.3-.3M55.8 115v-.3M55.9 111.1l-.1-.4M55.9 111.1h-.2M55.9 110.4l.4 .1M55.9 110.4l-.1-.3M56 114.2v-.4M56.1 110l-.5-.2M56.1 110l-.1-.2"/>
<path d="M56.2 105.5v.6M56.2 109.9l-.1-.2M56.2 114l-.2 .2M56.2 114l-.1-.4M56.2 114.9v-.1M56.2 110l-.3 .4M56.2 110v-.4M56.2 110.6v-.2M56.2 110.6l-.4-.2M56.3 109.9l.5 .2M56.3 109.9v-.2M56.3 110.5l.4-.4"/>
<path d="M56.3 110.5v-.2M56.4 110.6v-.4M56.5 110.5l.5 .2M56.5 110.5v-.2M56.6 113.5l-.1-.4M56.7 114.3l-.1-.3M56.7 109.4h.2M56.7 109.4v-.2M56.7 113.4l-.1 .1M56.7 113.4l-.1-.4M56.7 110.1l-.5-.1M56.7 110.1v-.1"/>
<path d="M56.8 113.9l.3-.4M56.8 114.2v-.2M56.8 110.1v-.2M56.9 109.4l-.1-.3M56.9 110.8l-.5-.2M56.9 110.8l-.1-.4M56.9 111.4l-.1-.4M56.9 110.2l-.4 .3M56.9 110.2v-.4M57 110.7l-.1 .1M57 110.7l-.1-.4M57 110.1l.4 .1"/>
<path d="M57 110.1v-.3M57.1 113.5v-.1M57.2 115.4l-.1-.4M57.2 113.7l-.4 .5M57.2 113.7l-.1-.4M57.3 115.3l-.1-.4M57.3 115.3l-.1 .1M57.3 110.3l-.4-.1M57.3 110.3v-.4M57.3 109.6h.2M57.3 109.6v-.2M57.4 110.2l-.1 .1"/>
<path d="M57.4 110.2l-.1-.4M57.5 111.4v-.2M57.5 109.6v-.4M57.6 115.5l-.1-.4M57.8 114.7l-.1-.4M57.8 115.6l-.2-.1M57.8 115.6l-.1-.4M57.8 110.4v-.4M57.9 114.5l-.1 .2M57.9 114.5v-.4M58 110.4h-.2M58 110.4v-.4"/>
<path d="M58.3 114l-.1-.4M58.4 114.9l-.1-.4M58.4 113.9l-.1 .1M58.4 113.9v-.4M58.5 114.4l.3-.4M58.5 111.9l-.1-.4M58.5 114.7l.4 .1M58.5 114.7v-.2M58.5 114.9h-.1M58.6 111.7l-.1-.4M58.6 111.7l-.1 .2M58.7 105.8v-.6"/>
<path d="M58.8 114l.5 .1M58.8 114v-.1M58.9 110.2l-.1-.4M58.9 114.2v-.4M59 110.1h.1M59 110.1v-.2M59.1 110.7a.3 .3 0 0 0-.2-.5M59.1 110.7v-.2M59.1 115.1l-.6-.2M59.1 115.1v-.4M59.2 110.5v-.1M59.3 114.1l.4 .1"/>
<path d="M59.3 114.3l-.4-.1M59.3 110.3v.4M59.3 110.7v-.4M59.4 110.5v-.5M59.7 114.7v-.1M59.8 114.6v-.1M59.9 114.4l.1 .1-.1 .3M59.9 114.8v-.4M60 114.6v-.5M61.6 116.2a1.58 1.58 0 0 0 1.9-.9 1.24 1.24 0 0 0-1.7-.7 .8 .8 0 0 0-.9 .7 .8 .8 0 0 0 .7 .9M237.2 109.9l-.2-.2M245.6 109.7l-.1 .2"/>
<path d="M53.3 156.5a.73 .73 0 0 1-.7-.6 .73 .73 0 0 1 .5-.8 1.62 1.62 0 0 1 2.1 .3 1.2 1.2 0 0 1-1.5 1.2l-.4-.1M54 152.9v.1M54.2 152.8l-.2 .2M47.1 161.7l-.2 .3M58 168.9l.2-.4M58.3 169.5l-8.6-2.4M68.3 179.6a.73 .73 0 0 1-.7-.6 .73 .73 0 0 1 .5-.8 1.62 1.62 0 0 1 2.2 .3 1.2 1.2 0 0 1-1.6 1.1h-.4M69 176.1l.2-.3M69 176.1v-.2M69.6 175.4l.1-.1M70.1 174v-.2M54.5 181.1l.2-.1"/>
</g>
<g fill="none" stroke="#000" stroke-width=".2" stroke-dasharray="1.3 .6" stroke-dashoffset=".4">
<path d="M238.9 57.6l2.4 11.5M238.9 57.6a11.1 11.1 0 0 0-4.2-17.8M72 80l-.6 .5M75 79.7l-.7 .1M41.4 91.5l.6-.5M42.1 91.7l.5-.5M42.1 91.1l-.5 .5M42.8 91.3l-.6 .5M49.4 92.7l.5 .1 .3-.2M50.5 92.7l-.4 .2h-.4M52.1 93.5h.5l.4-.1M53.2 93.4l-.4 .3h-.4"/>
<path d="M66.9 82.7l.6-.7M67.4 82.3l-.4 .6M69.2 83l-.1-.7M69.4 82.9l.8-.3M70.2 83.8l-.5 .6M70.5 83.4a.41 .41 0 0 0 .3 .7M70.8 83.1l.9-.1M71.2 80.4l.6-.5M71.9 80.6l.5-.5M72.6 80.1l-.5 .5M74.8 80.9v-.4l-.4-.2M75.3 83.6l.8 .2"/>
<path d="M77 85.9l.4-.5M77.4 85.4l.2-.3-.2-.3M77.8 85.1l.9-.1M78.1 86.3l.5-.7M78.8 85.7l-.5 .6M79.4 86a.37 .37 0 0 0-.1 .3 .37 .37 0 0 0 .4 .3M79.7 86.6l.8-.1M79.7 85.5h.8M80.8 86.2a.41 .41 0 0 0-.4-.5M224.1 85.9a6.4 6.4 0 0 0 6.4 6.4M238.3 99.7a4 4 0 0 0 2-3.5M238.3 99.7a6.3 6.3 0 0 0-1.1 10.2"/>
<path d="M242.3 96.2a4 4 0 0 0 2.1 3.5M53.5 113.3l.5 .1 .4-.2M54.4 114.2l.6-.7M54.6 113.3l-.4 .2-.4 .1M54.9 113.9l-.4 .6M55 110.9l.6-.5M55.7 111.1l.5-.5M55.8 110.4l-.6 .6M56.2 114.7l.5-.7M56.4 110.6l-.5 .5M56.7 114.3l-.5 .6M58.9 110.2h-.5l-.4 .2"/>
<path d="M58.9 114.8l.4 .1 .4-.2M59.9 114.8l-.4 .2-.4 .1M247.6 104.8a6.3 6.3 0 0 0-3.2-5.1M66.6 130.5a2.38 2.38 0 0 0-3.2-1.1 1.86 1.86 0 0 0-1.5 1.6M52.8 154.6l.6 .2M54.6 152.5l.1 .7M54.7 153.2l-.7-.2M73.4 148.6l-3.3 7.4M85.7 155.1a2.11 2.11 0 0 0-1.9-1.6 3.9 3.9 0 0 0-4.3 1.7l-.1 .6M34.9 173.3a2.11 2.11 0 0 0-2-1.6 3.9 3.9 0 0 0-4.3 1.7v.6M61.7 178.3l.8 .1 1.6 .1M67.8 177.6l.7 .2"/>
<path d="M69.7 176.3l-.7-.2M69.7 176.3l-.1-.7M64.5 181.6a2.11 2.11 0 0 0-1.9-1.5 3.9 3.9 0 0 0-4.3 1.7l-.1 .5"/>
</g>
<g fill="none" stroke="#000" stroke-width=".2" stroke-dasharray="1.3 .6" stroke-dashoffset=".7">
<path d="M226.4 34.2v5.6M234.7 39.8v-5.6M234.9 39.9v-5.7M56.7 72.5a3.1 3.1 0 0 0 3.7-1.5 1.7 1.7 0 0 0-1.9-1.6 2.97 2.97 0 0 0-3.1 1.5 1.42 1.42 0 0 0 1.3 1.6M67 70.1a2.39 2.39 0 0 1 3.4-1.4 6.2 6.2 0 0 1 3.8 3.4M70.9 76.3l-7.2-2.1M70.9 76.3a5.6 5.6 0 0 0-5.8-3.5 1.94 1.94 0 0 0-1.4 1.4M84.8 75.1a2.39 2.39 0 0 1 3.4-1.4 6.2 6.2 0 0 1 3.8 3.4M48.1 93.4l.8-1M50.8 94.2l.8-1.1M67.9 81.5l1.3 .3M67.9 83.4l-1.3-.4"/>
<path d="M72.1 83.9a1.39 1.39 0 0 1-1.4 .3M74.6 97.7a4.5 4.5 0 0 0 4.7-1.4 1.61 1.61 0 0 0-.9-2.4l-1.2-.3M74.8 93.8a2.31 2.31 0 0 0-1.8 2.6 2.38 2.38 0 0 0 1.6 1.3M75.1 85.4l.9-1.1M75.8 85.6l.9-1.1M76.2 84.3l-.9 1.2M79.5 85.8l1.3 .4M88.7 81.3l-7.2-2.1M88.7 81.3a5.6 5.6 0 0 0-5.8-3.5 1.94 1.94 0 0 0-1.4 1.4M255.2 97.3v-1.4M255.2 95.9a3.6 3.6 0 0 0-3.6-3.6M256 97.3v-1.4"/>
<path d="M23.8 115.9a4.5 4.5 0 0 0 4.6-1.4 1.61 1.61 0 0 0-.9-2.4l-1.2-.3M23.9 112.1a2.31 2.31 0 0 0-1.8 2.5 2.38 2.38 0 0 0 1.7 1.3M40.8 117.3a2.39 2.39 0 0 1 3.4-1.3 6.2 6.2 0 0 1 3.9 3.4M40.8 117.3l7.3 2.1M52.2 114l.8-1M55.4 113l1.3 .4M55.4 114.9l-1.3-.3M56.9 111.4l1.4-.4M57.1 113.5l1.3 .4M57.2 115.4l-1.4-.4M57.6 115.5l.8-1M237 109.7v7.5"/>
<path d="M245.6 117.2v-7.5M251.6 104.8a3.6 3.6 0 0 0 3.6-3.6M255.2 101.2v-1.4M256 101.2v-1.4M53.4 124.2a4.5 4.5 0 0 0 4.7-1.3 1.61 1.61 0 0 0-.9-2.4l-1.2-.4M53.6 120.4a2.31 2.31 0 0 0-1.8 2.6 2.38 2.38 0 0 0 1.6 1.2M77.5 137.9a2.39 2.39 0 0 1-3.4 1.3 6.2 6.2 0 0 1-3.9-3.4M52.2 152.2l.4 3.7M55.3 155.6l-.4-3.7M58.6 142.4a4.7 4.7 0 0 0 1.1 3.5M95.1 141a2.25 2.25 0 0 1-.1 2.5 2.25 2.25 0 0 1-2.4 .9 5.7 5.7 0 0 1-4.8-4.8l.1-.6M58.2 177.3l3.5 1"/>
<path d="M58.4 179.1l3.5 1M58.8 178.7l3.5 1M67.2 175.3l.4 3.6M70.3 178.6l-.4-3.6M53.3 180.6l1.4 .4"/>
</g>
<path d="M226.4 39.8a11.1 11.1 0 0 0-2.3 19.4M224.9 59.7a11.1 11.1 0 0 0 8.2 1.3M54.5 68.9l-36.2 45.3M58.7 67.8a4.4 4.4 0 0 0-4.2 1.1M67 70.1l-8.3-2.3M78 86.1a2.5 2.5 0 0 0 2.9-1.1 1.46 1.46 0 0 0-1.8-1.3 2.01 2.01 0 0 0-2.2 1.4 1.23 1.23 0 0 0 1.1 1M251.6 91.6h-8.5M61.5 134.4l-36.2 45.4M61.5 134.4a4.4 4.4 0 0 1 4.2-1.1M73.4 148.6a10.8 10.8 0 0 0 6.8-4.9 4.8 4.8 0 0 0 .3-3.6M94.2 142.6l-33.1 27.1M68.2 172.3l-8.2-2.3" fill="none" stroke="#000" stroke-width=".2" stroke-dasharray="1.3 .6" stroke-dashoffset=".2"/>
<g fill="none" stroke="#000" stroke-width=".2" stroke-dasharray="1.3 .6" stroke-dashoffset=".5">
<path d="M54.9 67.3l.5 4M60.4 70.7l-.4-3.9M74.1 79.8l.6-.3h.4M45.4 88.5l.4 3.9M46.5 92.1l.9 .3M47.2 92.5l-.8-.2M48.5 92.2l-.4-4M48.9 92.8l-.6 .7M51.6 93.5l-.6 .7M69.2 83.2l-.9 .3M70.4 82.7l-1 .4M72.4 92.1l.5 3.9"/>
<path d="M73.8 81.2l-.4-.3v-.4M73.9 81h.6l.3-.1M76.5 81.2l.5 4M79.5 95.3l-.4-3.9M79.6 86.7l-.4-.2-.1-.5M80.6 86.6l-1 .1M81 84.7l-.5-3.9M240.3 92.3h-9.8M21.6 110.3l.4 4M28.7 113.5l-.5-3.9M40.8 117.3l-2.6 3.3M51.2 118.6l.5 4"/>
<path d="M53 113.4l-.6 .7M58.3 111l.8-.3M58.4 114.9l-.6 .7M58.4 111.1l-.9 .3M59.3 110.7l-.9 .4M60.4 111.5l.4 4M63.5 115.2l-.4-3.9M247.6 105.6h4M247.6 104.8h4M58.3 121.9l-.4-4M52.8 154.6l-.1-.9M59.7 145.9l-.1-.9"/>
<path d="M28.9 168.6l-.6 .8M47 177.1a2.59 2.59 0 0 0 .3 2M47.1 164a3.6 3.6 0 0 0 2.9 2.6M47.7 161.9a2.66 2.66 0 0 0-.6 2M67.2 178.4l.6-.8M67.7 176.7l.1 .9M67.9 178.6l.6-.8M68.6 171.8l-7.5-2.1M69.7 175.3a1.73 1.73 0 0 0-.9-2.8l-.6-.2M69.7 176.3l.6-.8"/>
</g>
<path d="M237.2 109.9v7.3M245.5 117.2v-7.3M80.6 131.9a2.26 2.26 0 0 1-.2 2.6 2.26 2.26 0 0 1-2.4 .7M98.4 136.9a2.26 2.26 0 0 1-.2 2.6 2.26 2.26 0 0 1-2.4 .7M60.1 146.4a11.1 11.1 0 0 0 6.7 2.8M58.7 176.9l3.4 .9M51.8 182.5a2.37 2.37 0 0 0 2.9-1.5" fill="none" stroke="#000" stroke-width=".2" stroke-dasharray="1.3 .6" stroke-dashoffset="-.2"/>
<path d="M96.8 78.5l-4.8-1.4M256 95.9a4.4 4.4 0 0 0-4.4-4.3M245.5 109.9a6.2 6.2 0 0 0 2.1-4.3M251.6 105.6a4.4 4.4 0 0 0 4.4-4.4M60.1 146.4l-5.4 6.8M58.8 178.7a2.74 2.74 0 0 0 .3-2.9M60 170l-1.8 2.3" fill="none" stroke="#000" stroke-width=".2" stroke-dasharray="1.3 .6" stroke-dashoffset=".1"/>
<g fill="none" stroke="#000" stroke-width=".2" stroke-dasharray="1.3 .6" stroke-dashoffset="-.1">
<path d="M67 70.1l-3.3 4.1M67.3 69.3l-3.3 4.2M70.9 76.3l3.3-4.2M84.8 75.1l-3.3 4.1M84.8 75.1l-10.6-3M85.1 74.3l-3.3 4.2M88.7 81.3l3.3-4.2M239.6 91.6h-9.1M77.1 138.6l3.3-4.1M52.8 154.6l-5.7 7.1M53.4 154.8l-5.7 7.1M83.2 149.6l-4 3.3"/>
<path d="M95 143.6l3.2-4.1M103.8 144l-38.1-10.7M62.3 179.6a5 5 0 0 0 4.9-1.2"/>
</g>
<path d="M80.9 86.4l-1.5-.4M251.6 92.3h-9.3M58.5 111.9l-1.6-.5M65.1 127.5a4.7 4.7 0 0 0-3.4 .5M58.2 172.3l-.4 .6-.1 .8M69.9 172.5l-1.3-.7" fill="none" stroke="#000" stroke-width=".2" stroke-dasharray="1.3 .6" stroke-dashoffset=".8"/>
<g fill="none" stroke="#000" stroke-width=".2" stroke-dasharray="1.3 .6" stroke-dashoffset=".9">
<path d="M44 92.3l1.1-1.5M74.1 85.1l1.1-1.4M75.4 83.8l-1.1 1.4M53.4 154.8l-.2-1.9M58.4 141.5l.2 1.8M60.1 146.4l-.2-1.8M73.4 148.6l-.2-1.9M80.7 141l-.2-1.9M94 140.7l.2 1.9M94.2 142.6l-1.8-.6M46.1 162.1l.2 1.9M46.7 176.2l.2 1.8"/>
<path d="M58.4 179.1l-.2-1.8M58.8 178.7l-.2-1.8M59.3 176.7l-.2-1.8M60 170l-.1-1.8M68.3 176l.2 1.8M70.8 173.9l-.1-1.8M54.5 181.1l.2-.9-.4-.9"/>
</g>
<path d="M62.1 177.8l2 .2" fill="none" stroke="#000" stroke-width=".2" stroke-dasharray="1.3 .6" stroke-dashoffset="1"/>
<path d="M74.2 93.7a4.5 4.5 0 0 0 4.7-1.4 1.61 1.61 0 0 0-1-2.3 4.5 4.5 0 0 0-5.2 1.1 1.61 1.61 0 0 0 .9 2.4l.6 .2M23.3 111.9a4.5 4.5 0 0 0 4.7-1.3 1.61 1.61 0 0 0-.9-2.4 4.5 4.5 0 0 0-5.3 1.1 1.61 1.61 0 0 0 1 2.4l.5 .2M53 120.3a4.5 4.5 0 0 0 4.7-1.4 1.61 1.61 0 0 0-1-2.4 4.5 4.5 0 0 0-5.2 1.2 1.61 1.61 0 0 0 .9 2.4l.6 .2" fill="none" stroke="#000" stroke-width=".2" stroke-dasharray="6.3 1.3 1.3 1.3 1.3 1.3" stroke-dashoffset=".8"/>
<path d="M56.3 68.5a3.1 3.1 0 0 0 3.7-1.4 1.7 1.7 0 0 0-1.9-1.7 2.97 2.97 0 0 0-3.1 1.6 1.42 1.42 0 0 0 1.3 1.5M25.8 118.6l5.5 51.1M55.5 126.9l5.5 51.2" fill="none" stroke="#000" stroke-width=".2" stroke-dasharray="6.3 1.3 1.3 1.3 1.3 1.3" stroke-dashoffset="2.9"/>
<path d="M57.5 67l.2 1.6M75.8 91.7l.2 2.1M24.9 109.9l.2 2.2M54.6 118.3l.2 2.1M63.2 120.5l.7 6.3" fill="none" stroke="#000" stroke-width=".2" stroke-dasharray="6.3 1.3 1.3 1.3 1.3 1.3"/>
<path d="M77 103.2l5.2 48.3" fill="none" stroke="#000" stroke-width=".2" stroke-dasharray="6.3 1.3 1.3 1.3 1.3 1.3" stroke-dashoffset="4.3"/>
<text font-size="8.5" x="198.9" y="195.5">A</text>
<g font-size="8.1">
<text x="67.6" y="9.7">2</text>
<text x="207.3" y="9.7">1</text>
<text x="4.4" y="57">B</text>
<text x="270.4" y="57">B</text>
<text x="3.7" y="164.9">A</text>
<text x="269.7" y="164.9">A</text>
<text x="67.6" y="212.2">2</text>
<text x="207.3" y="212.2">1</text>
</g>
<g font-size="6.3">
<text x="196.6" y="169.5">Army Ventilator w/PEEP</text>
<text x="215.1" y="175.9">For 3D Print</text>
<text x="206.1" y="182.2">Prototype Rev 02</text>
</g>
<g font-size="4.2">
<text x="20.3" y="22.2">Part designed for 3D Printed Prototype Evaluation</text>
<text x="215.6" y="21.1">PORT &quot;C&quot;</text>
<text x="20.3" y="26.4">Original Design and Testing Procedure Found in</text>
<text x="200.4" y="27.5">PORT &quot;B&quot;</text>
<text x="20.3" y="30.6">Army Report TM-68-30</text>
<text x="20.3" y="34.8">Port A: FIO2 Supply</text>
<text x="20.3" y="38.9">Port B: To Patient, Breathing valve is required</text>
<text x="154.4" y="38.7">Indents mark location of</text>
<text x="20.3" y="43.1">Port C: Exhaust, Fit with N95 Filter, can be any</text>
<text x="20.3" y="47.3">throttling valve for evaluation</text>
<text x="145.4" y="42.9">control channels. These can</text>
<text x="159.6" y="47.1">be drilled in lid before</text>
<text x="149.5" y="51.2">assembly to install pressure</text>
<text x="142.2" y="55.4">sensors. Not currently needed</text>
<text x="90.9" y="62.5">TAP #10-32 THRU</text>
<text x="90.9" y="66.7">BEFORE ASSEMBLY</text>
<text x="134.4" y="76.7">Calibration Procedure (See Army</text>
<text x="134.4" y="80.9">report for background):</text>
<text x="134.4" y="85.1">1.</text>
<text x="134.4" y="89.2">2.</text>
<text x="144.4" y="85.1">Set input pressure</text>
<text x="144.4" y="89.2">Adjust Screw #1 to set PIP, the</text>
<text x="144.4" y="93.4">pressure at which the device</text>
<text x="134.4" y="101.7">3.</text>
<text x="144.4" y="97.6">switches to expiration</text>
<text x="144.4" y="101.7">Adjust Screw #2 to set the</text>
<text x="144.4" y="105.9">pressure at which the device</text>
<text x="90.9" y="112.8">TAP #6-32 THRU</text>
<text x="144.4" y="110.1">switches back to inhalation.</text>
<text x="90.9" y="116.9">BEFORE ASSEMBLY</text>
<text x="134.4" y="118.4">4.</text>
<text x="144.4" y="114.3">This is the PEEP.</text>
<text x="144.4" y="118.4">Adjust Screw #3 to set the</text>
<text x="144.4" y="122.6">duration of the expiration</text>
<text x="144.4" y="126.8">phase.</text>
<text x="213.4" y="127.1">PORT &quot;A&quot;</text>
<text x="134.4" y="135.1">It is assumed that gauges can be</text>
<text x="134.4" y="139.3">attached to ports as required.</text>
<text x="134.4" y="147.7">Target values for PEEP, PIP, Tidal</text>
<text x="134.4" y="151.8">Volume, Respiratory Rate are</text>
<text x="134.4" y="156">documented elsewhere</text>
<text x="112.3" y="168.7">3X TAP 1/8 NPT</text>
<text x="112.3" y="172.9">AFTER ASSEMBLY</text>
<text x="84.8" y="188.1">TAP #6-32 THRU</text>
<text x="84.8" y="192.2">BOTTOMING TAP</text>
<text x="84.8" y="196.4">AFTER ASSEMBLY</text>
<text x="204.8" y="193.6">Army Vent PEEP 02, Assm</text>
</g>
<g font-size="3.4">
<text x="198.7" y="188.1">SIZE</text>
<text x="207.5" y="188.1">DWG. NO.</text>
<text x="256.5" y="188.2">REV</text>
<text x="198.8" y="201.7">SCALE: 1:1</text>
<text x="217.7" y="201.8">WEIGHT: 0.101</text>
<text x="244.5" y="201.7">SHEET 1 OF 1</text>
</g>
<g font-size="3.2">
<text x="219.8" y="156.8">Ryan Whitney</text>
<text x="219.8" y="160.2">m.ryan.whitney@gmail.com</text>
</g>
</svg>
